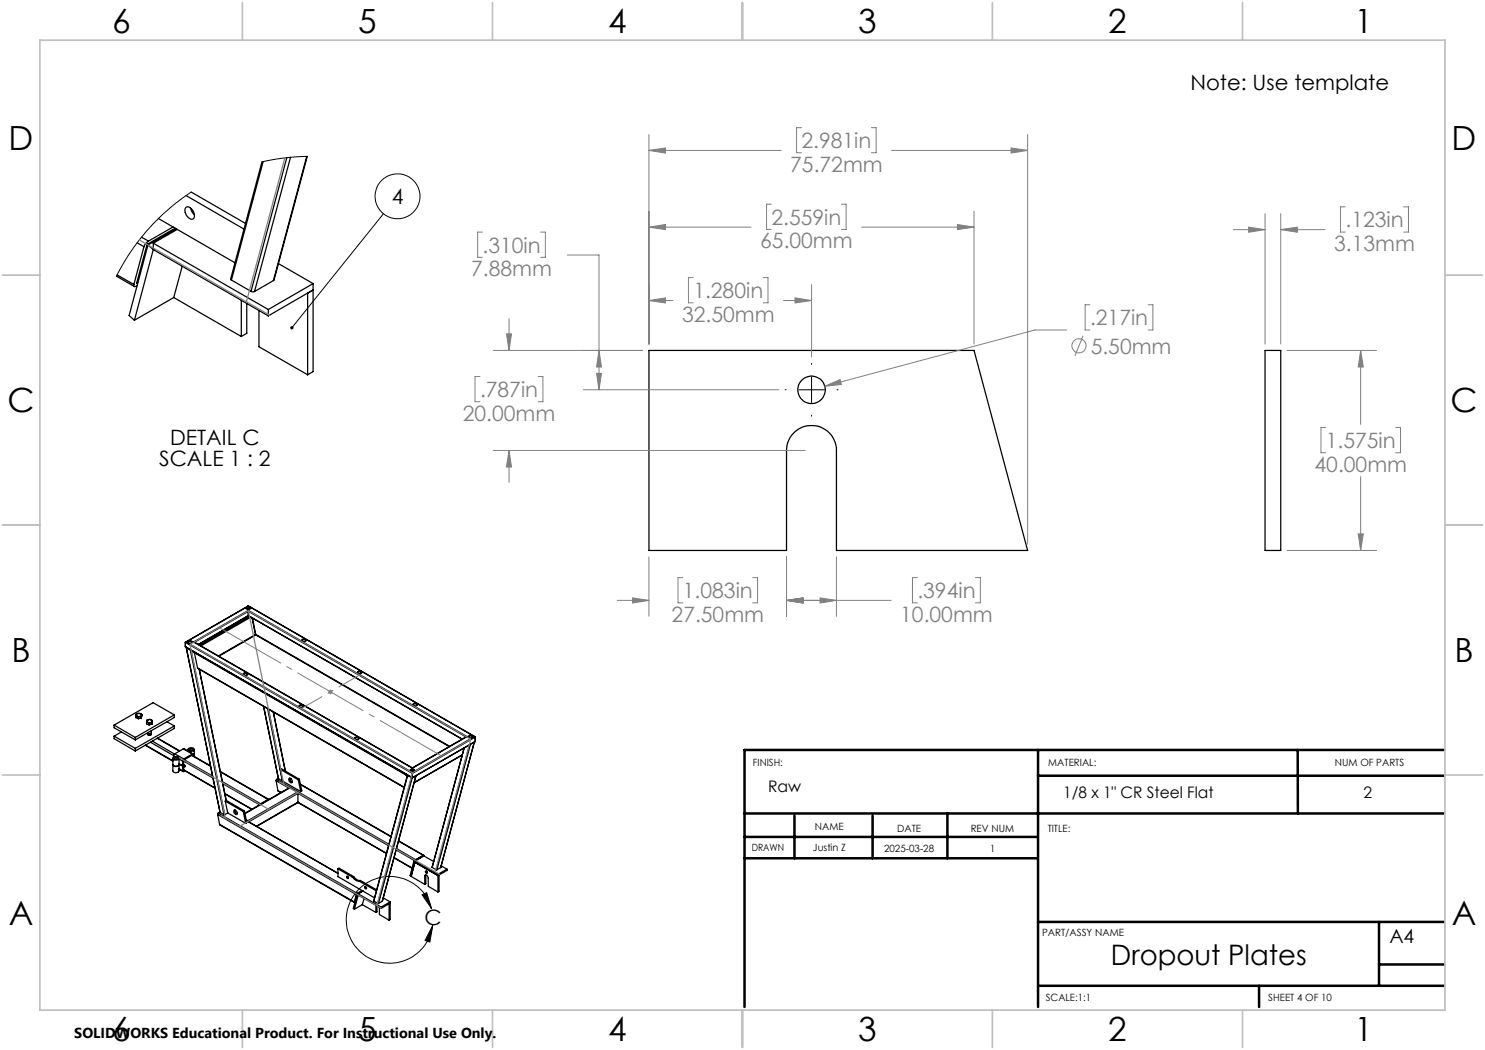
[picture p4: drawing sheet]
<svg xmlns="http://www.w3.org/2000/svg" width="297mm" height="210mm" viewBox="0 0 297 210" stroke-linecap="round" stroke-linejoin="round" font-family="sans-serif">
<g fill="none" stroke="#000" stroke-width=".25">
<path d="M37.2 39.1l11.6 6.7M38.2 38.4l10.9 6.3M52.4 32.4l-6.3 23.4 .2 .2M52.6 32.3l-6.3 23.7M57.4 31.5l-7.2 26.8M58.1 31.5l-7.2 26.8M61.3 31.3l-6.6 24.8M61.5 31.3l-6.8 24.8M23.3 55.2l3.5 2.1M23.4 55l3.4 1.9M26.8 56.9a.34 .34 0 0 0 .2 .5 .34 .34 0 0 0 .4-.3M27.3 56.6h.1"/>
<path d="M27.4 48.6l1.4 .7M27.6 56.5l-.2 .1M28.3 47.4l1.4 .8M28.8 49.3l-2 7.6M29.4 49l-2.1 7.6M29.4 49l.2 .1M29.5 48.8l-.1 .2M29.5 48.8l.2 .1M29.6 49l-3.8 14.1 1.1 1M29.6 49l1.1 .9M29.7 48.2l-.6 .6-.3 .5M30.7 49.9h.1"/>
<path d="M30.7 48.6v1.3M30.7 48.6l23 13.3M30.7 49.9l23 13.3M30.7 49.9l-3.8 14.2M31.7 43.7l15.3 8.9M34.6 45.4l-4.9 2.8M34.7 59.5l13.6 7.8M34.7 59.5l-7.8 4.6M35 45.6l-5.5 3.2M35.2 45.7l-5.6 3.3M35.5 45.9l-4.8 2.7M36.4 53.3l-1.7 6.2"/>
<path d="M37.2 41.4a1.24 1.24 0 0 1 1.6 1.1 .83 .83 0 0 1-.6 1.3 1.74 1.74 0 0 1-1-2.4zM38.1 41.6l.2 .7 .6 .7M46.3 56l3.9 2.3M50.2 58.3h.7M54.7 56.1l-3.8 2.2M55.7 52.7l6.9 4M62.6 56.7v17.6l-1.1 .7M62.6 56.7l-8.9 5.2M48.3 60.1v7.2M49.4 60.7v6l-1.1 .6M51.8 62.1v7.2l9.7 5.7M53.7 63.2l8.9-5.2-1.1 .7v16.3"/>
<path d="M53.7 61.9v1.3M129.8 70.1h65l10.7 40h-38.2v-20a5 5 0 0 0-5-5 5 5 0 0 0-5 5v20h-27.5zM253 70.1h3.2v40h-3.2zM37.1 129.4l45.4 26.2M37.1 128.5l45.4 26.2M37.1 129.4l45.4 26.1M37.1 128.5v.9M37.2 128.4l-.1 .1M37.2 128.4l45.3 26.1M37.2 128.4h.3M37.3 129.5l.8 .5M37.3 129.5l6.7 33"/>
<path d="M37.5 128.4l.4 .2 .6-.2M37.5 128.4a.51 .51 0 0 1 .5-.3 .51 .51 0 0 1 .5 .3M37.6 128.4l.3-.1 .5 .1M38.1 130h.1M38.1 130l6.7 32.9M38.2 130l6.7 32.9M38.3 130.1l42.9 24.9M38.3 130.1l42.9 24.8M38.3 130.1h.1M38.5 128.4h.2M38.7 128.4h.1zM38.7 128.4l43.8 25.2"/>
<path d="M38.9 130.6l.6 3M39.5 133.6l41.3 23.9M39.5 133.6l41.3 23.8M48.7 134.9a.59 .59 0 0 1 .8 0M48.7 134.7a.43 .43 0 0 1 .5-.2 .43 .43 0 0 1 .3 .4 .5 .5 0 0 1-.8-.1zM49.2 121.5h.1a.37 .37 0 0 1 .5-.2 .37 .37 0 0 1 .2 .5 .42 .42 0 0 1-.5 .1 .42 .42 0 0 1-.3-.4zM49.2 121.7a.6 .6 0 0 1 .9 0M49.6 123.2l.2 .1M49.7 122.1v.2M49.7 121.2h.1M49.7 123.1h.1M49.7 121.2l-12.6 7.2"/>
<path d="M49.7 123.1l-10 5.8 10-5.8M49.7 121.2l45.3 26.1M49.7 123.1l42.8 24.7M49.7 122.1l-11 6.3M49.7 121.2l-12.5 7.2M49.7 121.2v.9M49.7 122.3v.8M49.7 121.2l45.2 26.1M49.7 122.1l43.7 25.2M49.7 122.3l-10.8 6.1M49.7 122.3l43.5 25.1M49.9 123.3l-9.9 5.7"/>
<path d="M50.2 123.4l-10 5.8M50.4 123.6l.7 3.3M50.5 123.6l.7 3.3M51.1 126.9l.1 .1M51.1 126.9l-7.4 4.3M51.2 126.9v.1M51.2 127l-7.5 4.3M51.2 127l38.7 22.3M51.2 126.9l38.8 22.4M60.4 128.1a.59 .59 0 0 1 .8 0M60.5 127.9l.1-.1a.34 .34 0 0 1 .4 0 .34 .34 0 0 1 .1 .5h-.1a.38 .38 0 0 1-.4 0 .38 .38 0 0 1-.2-.4zM71.5 134.5a.63 .63 0 0 1 .9 0"/>
<path d="M71.6 134.3h.1a.38 .38 0 0 1 .4-.1 .38 .38 0 0 1 .2 .4 .44 .44 0 0 1-.5 .1 .44 .44 0 0 1-.3-.3zM22.8 147.2l4.3 2.5M22.8 147.2v.5l4.3 2.5M22.8 145v.5l4.3 2.5M22.8 145l4.3 2.5M24.3 146.4l-1.5 .8M27.1 147.5v.5M27.1 149.7v.5M27.2 143.2l.2 .1M27.2 143.2v.3l.5 .2M27.2 142.9l.2 .4M27.2 142.9v.3"/>
<path d="M27.4 143.3h.6M27.4 143.3l.3 .1M27.6 142.7l-.4 .2M27.6 142.7l.5 .1M27.7 143.4v.3M28 143.3h.3M28 143.3l-.3 .1M28.1 142.8l.2 .2M28.1 142.8l.3 .1M28.3 143.3v.3M28.3 143.6l-.6 .1M28.3 143l-.3 .3"/>
<path d="M28.3 143v.3M28.4 142.9l-.1 .1M28.4 142.9l-.1 .7M29 149l5.6 3.3M29.1 149l5.5 3.1M29.3 144.4l.3 .1M29.3 144.4v.4l.5 .2M29.4 144.2l.2 .3M29.4 144.2l-.1 .2M29.6 144.5h.5M29.6 144.5l.2 .1M29.6 146.5l.1 .3"/>
<path d="M29.6 146.9l.3-.1 .3 .2-.2-.1-.4 .1M29.6 146.7a.29 .29 0 0 0 .3 .4 .29 .29 0 0 0 .3-.4v.2l-.3 .1M29.7 143.9l-.3 .3M29.7 143.9l.5 .1M29.7 146.7l.4 .1M29.7 147h.4M29.7 146.7l-.1 .2M29.7 146.8l-.1 .1M29.8 144.6v.4M30.1 146.8l.1 .1-.1-.1M30.1 146.8l.1 .1M30.1 148.4l4.6 2.7"/>
<path d="M30.1 144.5l-.3 .1M30.2 144l.2 .3M30.2 146.2v.4l-.5 .2M30.2 144l.3 .1M30.4 144.5h-.3M30.4 144.5v.3M30.4 144.8l-.6 .2M30.4 144.3l-.3 .2M30.4 144.3v.2M30.5 144.1l-.1 .2M30.5 144.1l-.1 .7M30.5 148.2l4.4 2.6"/>
<path d="M31.5 147.7l4.4 2.5M31.5 147.6l4.4 2.6M33.4 144.3l1.5 .9M34.6 152.9a.68 .68 0 0 0 .6 .4 .68 .68 0 0 0 .6-.4M34.6 153v1.2a.68 .68 0 0 0 .6 .3 .68 .68 0 0 0 .6-.3v-1.2M34.6 152.9a.71 .71 0 0 0 1.2 0M34.6 151.5a.67 .67 0 0 1 1.2 .3 .74 .74 0 0 1-1.2-.1zM34.6 151.7v1.2M34.7 151.2v.2M34.7 151.2l.3 .1M34.9 145.2l-7.8 4.5M34.9 143v.5l-7.8 4.5"/>
<path d="M34.9 145.2v.5l-7.8 4.5M34.9 143l-4.3-2.5-7.8 4.5M34.9 143l-7.8 4.5M34.9 151.6l.1-.1a.25 .25 0 0 1 .3 0 .25 .25 0 0 1 .1 .3 .27 .27 0 0 1-.3 .1 .27 .27 0 0 1-.2-.3zM35 150.8l-.3 .4M35 150.8l1.8 1M35.8 153.9l.8 .4M35.8 151.7v1.2M35.8 152.7l.7 .4M35.8 152.8l.7 .4M35.8 151.8l.7 .4M35.8 153.7l.7 .5"/>
<path d="M36.5 154.2v.1h.3M36.5 152.2v.9M36.5 153.2v1M36.7 149.8l.1-.1 1.8 1.1M36.7 149.8l1.8 1M36.7 149.8l-1.7 1M36.7 153.1h.1M36.7 152.9a.24 .24 0 0 1 .3 .2 .24 .24 0 0 1-.2 .3l-.1-.2 .2-.1M36.7 154l.1 .1M36.7 154l6.3 3.6M36.7 153l.2 .1M36.7 152.1l-.2 .1"/>
<path d="M36.7 152.1v.9l-.2 .1M36.7 153.1v.9M36.7 153.1l-.2 .1M36.7 154l-.2 .2M36.7 152.2l5.9 3.4M36.7 153.9l6.3 3.7M36.8 151.8l-.3 .4M36.8 152l-.1 .1M36.8 151.8v.2M36.8 154.1v.2M36.8 154v.1M36.9 152l5.6 3.2"/>
<path d="M36.9 153.1l.1 .1M37 154.2l-.2 .1M37.6 149.9v.3M37.6 149.8l.1-.1a.67 .67 0 0 1 1.1 .3 .78 .78 0 0 1-1.2-.1zM38 149.8a.25 .25 0 0 1 .4-.1 .25 .25 0 0 1 .1 .3 .3 .3 0 0 1-.4 .1 .3 .3 0 0 1-.1-.3zM38.3 151.1l3.8 2.1M38.4 151.1l3.7 2.1M38.5 150.8h.2v.1M38.5 151v.1M38.5 150.8l-1.7 1M38.5 150.8v.2M38.5 151l-1.7 1"/>
<path d="M38.5 151.1h.1M38.7 150.9l-.2 .2M38.7 150.9v.3M38.8 151.2v.1M38.9 149.9l-.1 1.4M38.9 151.2v.1M44.1 154.3l9.6 5.6M44.1 154.4l9.5 5.5M44.5 156.3l7.6 4.5M44.6 156.7l7.3 4.3M44.9 158.7l5.5 3.1M45 158.8l5.3 3.1"/>
<path d="M52.7 141.3l3 14.4M53.5 141.7l3 14.5M53.6 159.9h.2M53.6 159.9l-1.5 .9M53.7 141.8l2.4 12M54.6 142.4l2.4 11.8M54.7 142.4l2.4 11.8M55.2 156.1l.4 2M55.2 156.1l2.5 1.5M55.3 155.9l-.1 .2M55.3 155.9l22.5 13M55.6 158.1l.6 .4"/>
<path d="M55.7 155.7l-.4 .2M55.7 155.7l.8 .5M56.1 153.9l.5 2.3 3.5 2.1M56.1 153.9l3.6 2.1M56.1 153.9l.2-.1 3.6 2M56.5 156.2h.1M57.8 155.7a.53 .53 0 0 1 .6 .3 .53 .53 0 0 1-.1 .6 .63 .63 0 0 1-.5-.9zM58 157.6l-9 5.1M58 157.6l1.4 .8M58.3 155.8l-.3-.2v.4l.4 .4M59.4 158.4l.2 .3M59.4 158.4l-9.8 5.7"/>
<path d="M59.6 158.7v1.7M59.6 158.7l18.1 10.4M59.6 158.7l-9.8 5.7M59.7 156l.4 2.3M59.8 141.3a.63 .63 0 0 1 .9 0M59.8 141.1a.47 .47 0 0 1 .5-.1 .47 .47 0 0 1 .3 .3 .52 .52 0 0 1-.8-.1zM59.9 155.8l-.2 .2M59.9 155.8l.5 2.4-.3 .1M60.1 156.8l18.1 10.5M60.1 156.9l18.1 10.4M70.9 147.7a.59 .59 0 0 1 .9 0M70.9 147.5a.52 .52 0 0 1 .9 .2 .46 .46 0 0 1-.5 .2 .46 .46 0 0 1-.4-.4z"/>
<path d="M81.2 154.9v.1M81.2 154.9h.1M81.4 154.9l-.2 .1M81.5 155.1l-6.7 25.1M81.5 155.1l.8 .4M82.1 153.9a.37 .37 0 0 1 .5-.1 .37 .37 0 0 1 .2 .4 .42 .42 0 0 1-.5 .1 .42 .42 0 0 1-.2-.4zM82.1 154.1a.6 .6 0 0 1 .8 0M82.3 155.5h.1M82.3 155.5l-6.7 25.2M82.4 155.6l-6.7 25.1M82.5 154.5v.2M82.5 153.6h.1"/>
<path d="M82.5 155.5v.1M82.5 153.6v.9M82.5 154.7v.9M82.6 141a.59 .59 0 0 1 .9 0M82.6 140.8a.4 .4 0 0 1 .5-.2 .4 .4 0 0 1 .3 .5h-.1a.41 .41 0 0 1-.7-.3zM82.8 156.5l9.6-5.5-9.6 5.6M83.2 155.1l-6.8 25.2M83.2 155.2l-6.8 25.1M92.9 149.6l-6.5 23.9M93.4 147.3l-10.9 6.3M93.4 147.3h.3M93.7 147.3a.51 .51 0 0 0 .5 .3 .51 .51 0 0 0 .4-.3"/>
<path d="M93.7 147.3a.54 .54 0 0 1 .9 0M93.7 147.4l.4-.2 .5 .2M93.9 149l-6.7 24.9M94.1 148.9l-6.7 25M94.6 147.3h.3M94.9 148.4l-6.8 25.1M94.9 147.3l.1 .1M94.9 147.3l-12.4 7.2M95 148.3l-12.5 7.3M95 148.3h.1M95 147.4l-12.5 7.3M95 148.3l-12.5 7.2"/>
<path d="M95 147.4v.9M43.5 162.9l27.8 16M43.5 162.9l.4 2M43.6 162.6l-.1 .3M43.6 162.6l27.8 16.1M43.9 164.9l27 15.6M43.9 164.9l27 15.5M44 162.4v.1M44 162.4l-.4 .2M44 162.5l.8 .4M44.8 162.9h.1M45 160.2l.5 2.4"/>
<path d="M45 160.2l3.6 2.1M45 160.2l.3-.1 3.6 2.1M45.3 160.1l-5.4-26.2 5.3 26.3M45.5 162.6l-.6 .3M45.5 162.6l3.6 2.1M46.8 162a.53 .53 0 0 1 .5 .3 .53 .53 0 0 1 0 .6 .63 .63 0 0 1-.5-.9zM47 162v.1a.65 .65 0 0 0 .4 .7M48.6 162.3l.5 2.4M48.9 162.2l-.3 .1M48.9 162.2l.5 2.3-.3 .2M49.2 164.1l18.4 10.6M49.2 164l.4 .1"/>
<path d="M49.3 164.1l18.3 10.6M49.6 164.1l.1 .2M52.1 160.8l-.1 .1M59.6 160.4l-8.2 4.9M59.6 160.5l17.7 10.2M59.6 160.4l17.7 10.3M59.6 160.4l-8.3 4.8M67.6 173.8v1.5l7.3 4.3M67.6 173.8l.2-.2 2.9 1.7M67.6 173.8l2.9 1.6M69.5 175.3l.2 .2M70.5 175.4a1.74 1.74 0 0 0 1.4 .8"/>
<path d="M70.7 175.3a1.48 1.48 0 0 0 1.4 .8M70.7 175.3l-.2 .1M71.3 178.9l-.4 1.5M71.4 178.8l-.4 1.5M71.4 178.8h.1M71.4 178.7l-.1 .2M71.4 178.8l-.7 2.9 .2 .1M71.4 178.8l.2 .2M71.6 179h.1M71.6 178.8l4.6 2.6M71.6 178.8v.2M71.6 179l4.6 2.7"/>
<path d="M71.6 179l-.7 2.8M71.9 176.2l3.4 2M72.1 176.1l-.2 .1M72.1 176.1l3.2 1.9M72.4 178.1l-1 .6M72.5 178.2l-1.1 .6M72.6 178.2l-1 .6M72.8 179.7l-.3 1.2M73.1 177.4l.2 .2M76.7 179.6l1.3 .8M78.8 171.6l3.6 2.1M78.8 171.5l3.6 2.1"/>
<path d="M79.2 170l3.7 2.1M79.3 169.7l3.8 2.2M79.7 168.2l4.9 2.9M79.7 168.2l5 2.9M82.2 175.3l2.7 1.6M82.8 172.3l-.8 2.8 .2 .2M82.8 172.3l.2 .2M82.9 172.1l.1 .4M83 172.5l-.8 2.8M83 172.5l4.6 2.6M83 172.1h.1M83.1 172v.1"/>
<path d="M83.1 172.1h.1M83.1 171.9l-.2 .2M84.6 171.2h.1M84.6 171.2l-1.5 .8M84.6 171.1l.1 .1M84.6 171.1l-1.5 .8M84.6 171.2l-1.8 1.1M84.9 175.2v-.1a.46 .46 0 0 1 .6 0 .46 .46 0 0 1 .2 .5v1.7l1.9 1.1M84.9 175.2v1.7M85.1 174.2a.24 .24 0 0 1 .3 .1 .24 .24 0 0 1-.1 .4zM85.2 175v.1M85.2 175.1l-.3 .1"/>
<path d="M85.2 175.1v1.6l-.3 .2M85.3 174.2l.2 .3M86.4 173.5h.1M86.4 173.5l.8 .4M86.7 172.3l-1.9-1.1-1.8 1 4.6 2.7M87.2 173.9h.2M87.6 174.9v3.5M87.6 175.1l.2-.1v3.3l-.2 .1M88.1 173.5l-.7 .4M88.2 173.5h-.1M88.2 173.2l1.2 .6M89.4 173.8l-1.8 1.1"/>
<path d="M89.4 173.8v.3l-1.8 1M70.9 180.4l.1 .1M71 180.5h.1M71 180.4h.1M71 180.3v.1M72.5 180.9l2.7 1.6M72.5 180.9l-1.6 .9M74.8 180.2l.8 .5M75.2 181v1.5M75.4 181.2v1.2l-.2 .1M75.6 180.7h.1M75.9 181.5v1.4l1.9 1.1"/>
<path d="M76.2 181.7l1.8-1.1-.2 .2v3.2M76.2 181.4v.3M76.4 180.3l-.7 .4M78 180.4v3.5l-.2 .1M78 180.4l-1.8 1"/>
<circle cx="162.3" cy="78" r="2.76"/>
<circle cx="69.5" cy="175.5" r=".23"/>
<circle cx="73.1" cy="177.6" r=".23"/>
</g>
<g fill="none" stroke="#000" stroke-width=".2">
<path d="M38.2 38.4l-4.2 3.1-2.1 2-2.4 2.5-3.4 4.4-2.8 4.8M61.5 31.3l-4.5 .3-4.6 .8M76.7 42.7l-18.3 22.8M157 78h.2M159.8 78h5.1M162.3 72.7v.2M162.3 75.4v5.1M167.4 78h.2M162.3 83v.2M84.4 179l.9-.5 1 3.2zM86.3 181.7a8.7 8.7 0 0 0-13.7-4.5 8.7 8.7 0 0 0 1.1 14.4 8.7 8.7 0 0 0 12.8-6.5M86.5 185.1l-.5 3.3-1-.3z"/>
<circle cx="79.5" cy="39.2" r="4.5"/>
</g>
<g fill="none" stroke="#808080" stroke-width=".2">
<path d="M129.8 30.1l3.3-.5v1zM129.8 26.9v41.9M129.8 30.1h26.4M160.3 25.5h-1v5h1M174.3 25.5h.9v5h-.9M178.3 30.1h27.2M202.2 29.6l3.3 .5-3.3 .5zM205.5 26.9v81.9M96.5 46.4h-1v5.1h1M108.1 46.4h1v5.1h-1M113.5 51h6.3v27M129.8 45.4l3.3-.5v1z"/>
<path d="M129.8 45.4h20.4M138.6 55.5h-.9v5.1h.9M152.6 55.5h1v5.1h-1M154.3 40.8h-1v5.1h1M159 59.6l3.3 .5-3.3 .5zM162.3 56.9v14.5M168.3 40.8h.9v5.1h-.9M172.3 45.4h22.5M191.5 44.9l3.3 .5-3.3 .5zM194.8 42.3v26.5M246.7 45.9h6.3M249.7 45.4l3.3 .5-3.3 .6z"/>
<path d="M253 42.7v26.1M256.2 45.9l3.3-.5v1.1zM256.2 45.9h8.8M256.2 42.7v26.1M269.1 41.4h-1v5h1M280.7 41.4h1v5h-1M96 75.3h-1v5.1h1M98.6 70.1h29.9M101.3 66.8h1l-.5 3.3zM101.8 63.7v6.4M107.6 75.3h1v5.1h-1M116.6 78h39.2"/>
<path d="M119.3 74.7h1l-.5 3.3zM119.8 70.1l.5 3.3h-1zM129.8 60.1l3.3-.5v1zM129.8 60.1h4.8M156.7 60.1h5.6M165 77.2l3-1.3 .3 1zM213.3 66h-6.3l-42 11.2M216.6 67.2l-1.6 4M218 61h-1v5h1M229.6 61h1v5h-1M257.4 70.1h17.9M272.1 70.1l.6 3.3h-1.1z"/>
<path d="M272.1 70.1v14.8M98.6 90.1h62.4M101.8 90.1l.5 3.3h-1zM101.8 90.1v6.3M265.1 85.5h-.9v5h.9M272.1 95.3v14.8M279.2 85.5h.9v5h-.9M126.5 119.6l3.3 .5-3.3 .5zM129.8 111.4v11.9M136.6 115.5h-1v5.1h1M150.5 115.5h1v5.1h-1M157.3 111.4v11.9"/>
<path d="M164 119.6l3.3 .5-3.3 .5zM167.3 111.4v11.9M183.5 115.5h-1v5.1h1M195.1 115.5h1v5.1h-1M257.4 110.1h17.9M271.6 106.8h1.1l-.6 3.3zM65.6 138.4h1M65.7 138l.7 .7M66.1 137.9v1M66.4 138l-.7 .7M123.4 120.1h6.4M157.3 120.1l3.3-.5v1z"/>
<path d="M157.3 120.1h20.9"/>
<circle cx="215.8" cy="69.2" r="1.42"/>
</g>
<path d="M88.3 151.2l-44.5-25.7" fill="none" stroke="#808080" stroke-width=".2" stroke-dasharray="15.2 1.3 1.3 1.3" stroke-dashoffset="1" stroke-linecap="butt"/>
<path d="M60.2 141.7l11.7-6.7" fill="none" stroke="#808080" stroke-width=".2" stroke-dasharray="15.2 1.3 1.3 1.3" stroke-dashoffset="10.4" stroke-linecap="butt"/>
<g fill="none" stroke="#808080" stroke-width=".25">
<path d="M57 31.6l-7.7 28.8M27.9 48l26.1 15.1M38 128.9l7.1 34.7M38 128.9l44.5 25.7M49.7 122.2l-11.7 6.7M49.7 122.2l44.5 25.6M49.7 122.2l7.1 34.7M35.8 151.5l18 10.4M55.8 156.3l32.2 18.6M59.6 158.5l-11.7 6.8M82.5 154.6l-7.1 26.5M94.2 147.8l-11.7 6.8"/>
<path d="M94.2 147.8l-7.2 26.6M44.1 163.1l32.2 18.6"/>
</g>
<g fill="none" stroke="#000" stroke-width=".5">
<path d="M207.6 150v51.4M207.6 155.1h81.2M259.5 150l.1 12.7M288.8 150h-139.9v51.4M148.9 162.7h139.9M148.9 171.7h58.6M148.9 167.4h58.7M158.9 163.2v8.5M174.5 163.2v8.5M189.5 162.7v9M207.6 197.2h81.2M207.6 184.4h81.2"/>
<path d="M251.8 197.2v4.2M275.8 184.4v12.8M275.8 192.9h13"/>
</g>
<g fill="none" stroke="#c0c0c0" stroke-width=".35">
<path d="M8 8h281v194h-281zM48.5 .5v7.5M98.5 .5v7.5M148.5 .5v7.5M198.5 .5v7.5M248.5 .5v7.5M.5 55h7.5M289 55h7.5M.5 105h7.5M289 105h7.5M.5 155h7.5M289 155h7.5"/>
<path d="M48.5 202v7.5M98.5 202v7.5M148.5 202v7.5M198.5 202v7.5M248.5 202v7.5"/>
</g>
<path d="M84.4 179l.9-.5 1 3.2zM86.5 185.1l-.5 3.3-1-.3zM58.2 65.3l-.2 .2 .2 .3 .2-.3-.2 .3a.34 .34 0 0 0 .4 0 .34 .34 0 0 0 0-.5 .34 .34 0 0 0-.4 0z" fill="#000"/>
<path d="M129.8 30.1l3.3-.5v1zM202.2 29.6l3.3 .5-3.3 .5zM191.5 44.9l3.3 .5-3.3 .5zM129.8 45.4l3.3-.5v1zM164 119.6l3.3 .5-3.3 .5zM157.3 120.1l3.3-.5v1zM165 77.2l3.3-.3-.3-1zM126.5 119.6l3.3 .5-3.3 .5zM157.3 120.1l3.3-.5v1zM119.3 74.7h1l-.5 3.3zM119.8 70.1l.5 3.3h-1zM159 59.6l3.3 .5-3.3 .5zM129.8 60.1l3.3-.5v1zM101.8 90.1l.5 3.3h-1zM101.3 66.8h1l-.5 3.3zM249.7 45.4l3.3 .5-3.3 .6zM256.2 45.9l3.3-.5v1.1zM271.6 106.8h1.1l-.6 3.3zM272.1 70.1l.6 3.3h-1.1z" fill="#808080"/>
<g font-size="6.7">
<text x="22.4" y="6.6">6</text>
<text x="71.7" y="6.6">5</text>
<text x="121.7" y="6.6">4</text>
<text x="171.7" y="6.6">3</text>
<text x="221.7" y="6.6">2</text>
<text x="270.9" y="6.6">1</text>
<text x="1.7" y="29.9">D</text>
<text x="290.3" y="29.9">D</text>
<text x="1.5" y="82.4">C</text>
<text x="290.1" y="82.4">C</text>
<text x="2.3" y="132.4">B</text>
<text x="290.9" y="132.4">B</text>
<text x="1.7" y="184.9">A</text>
<text x="290.3" y="184.9">A</text>
<text x="22.4" y="208.2">6</text>
<text x="71.7" y="208.2">5</text>
<text x="121.7" y="208.2">4</text>
<text x="171.7" y="208.2">3</text>
<text x="221.7" y="208.2">2</text>
<text x="270.9" y="208.2">1</text>
</g>
<text font-size="5.6" x="222.2" y="193.1">Dropout Plates</text>
<g font-size="4.2">
<text x="238.1" y="18.1">Note: Use template</text>
<text x="78.3" y="40.7">4</text>
<text x="34" y="89.1">DETAIL C</text>
<text x="31.8" y="93.2">SCALE 1 : 2</text>
<text x="84.9" y="185">C</text>
</g>
<g font-size="4.2" fill="#808080">
<text x="160.3" y="29.6">2.981in</text>
<text x="158.1" y="34.4">75.72mm</text>
<text x="154.3" y="44.9">2.559in</text>
<text x="269.1" y="45.5">.123in</text>
<text x="96.5" y="50.5">.310in</text>
<text x="152" y="49.7">65.00mm</text>
<text x="266.8" y="50.2">3.13mm</text>
<text x="94.2" y="55.3">7.88mm</text>
<text x="138.7" y="59.6">1.280in</text>
<text x="136.4" y="64.4">32.50mm</text>
<text x="218" y="65.1">.217in</text>
<text x="218.1" y="70.7">5.50mm</text>
<text x="96" y="79.4">.787in</text>
<text x="92.6" y="84.2">20.00mm</text>
<text x="265.2" y="89.6">1.575in</text>
<text x="262.9" y="94.4">40.00mm</text>
<text x="136.6" y="119.6">1.083in</text>
<text x="183.5" y="119.6">.394in</text>
<text x="134.3" y="124.4">27.50mm</text>
<text x="180.1" y="124.4">10.00mm</text>
</g>
<text font-size="3.9" x="277.9" y="188.5">A4</text>
<g font-size="3.2">
<text x="153.6" y="158.5">Raw</text>
<text x="212.6" y="159.6">1/8 x 1&quot; CR Steel Flat</text>
<text x="272.7" y="159.6">2</text>
</g>
<text font-size="2.9" x="14.9" y="207.6">SOLIDWORKS Educational Product. For Instructional Use Only.</text>
<g font-size="2">
<text x="150.6" y="153.2">FINISH:</text>
<text x="209.7" y="153.2">MATERIAL:</text>
<text x="267" y="153.2">NUM OF PARTS</text>
<text x="163" y="166.1">NAME</text>
<text x="179.4" y="166.3">DATE</text>
<text x="194.1" y="166.3">REV NUM</text>
<text x="209.5" y="166.3">TITLE:</text>
<text x="150.3" y="170.1">DRAWN</text>
<text x="162.6" y="170.1">Justin Z</text>
<text x="176.8" y="170.4">2025-03-28</text>
<text x="198" y="170.4">1</text>
<text x="208.4" y="187.1">PART/ASSY NAME</text>
<text x="209.2" y="200.3">SCALE:1:1</text>
<text x="253.7" y="200.3">SHEET 4 OF 10</text>
</g>
</svg>
